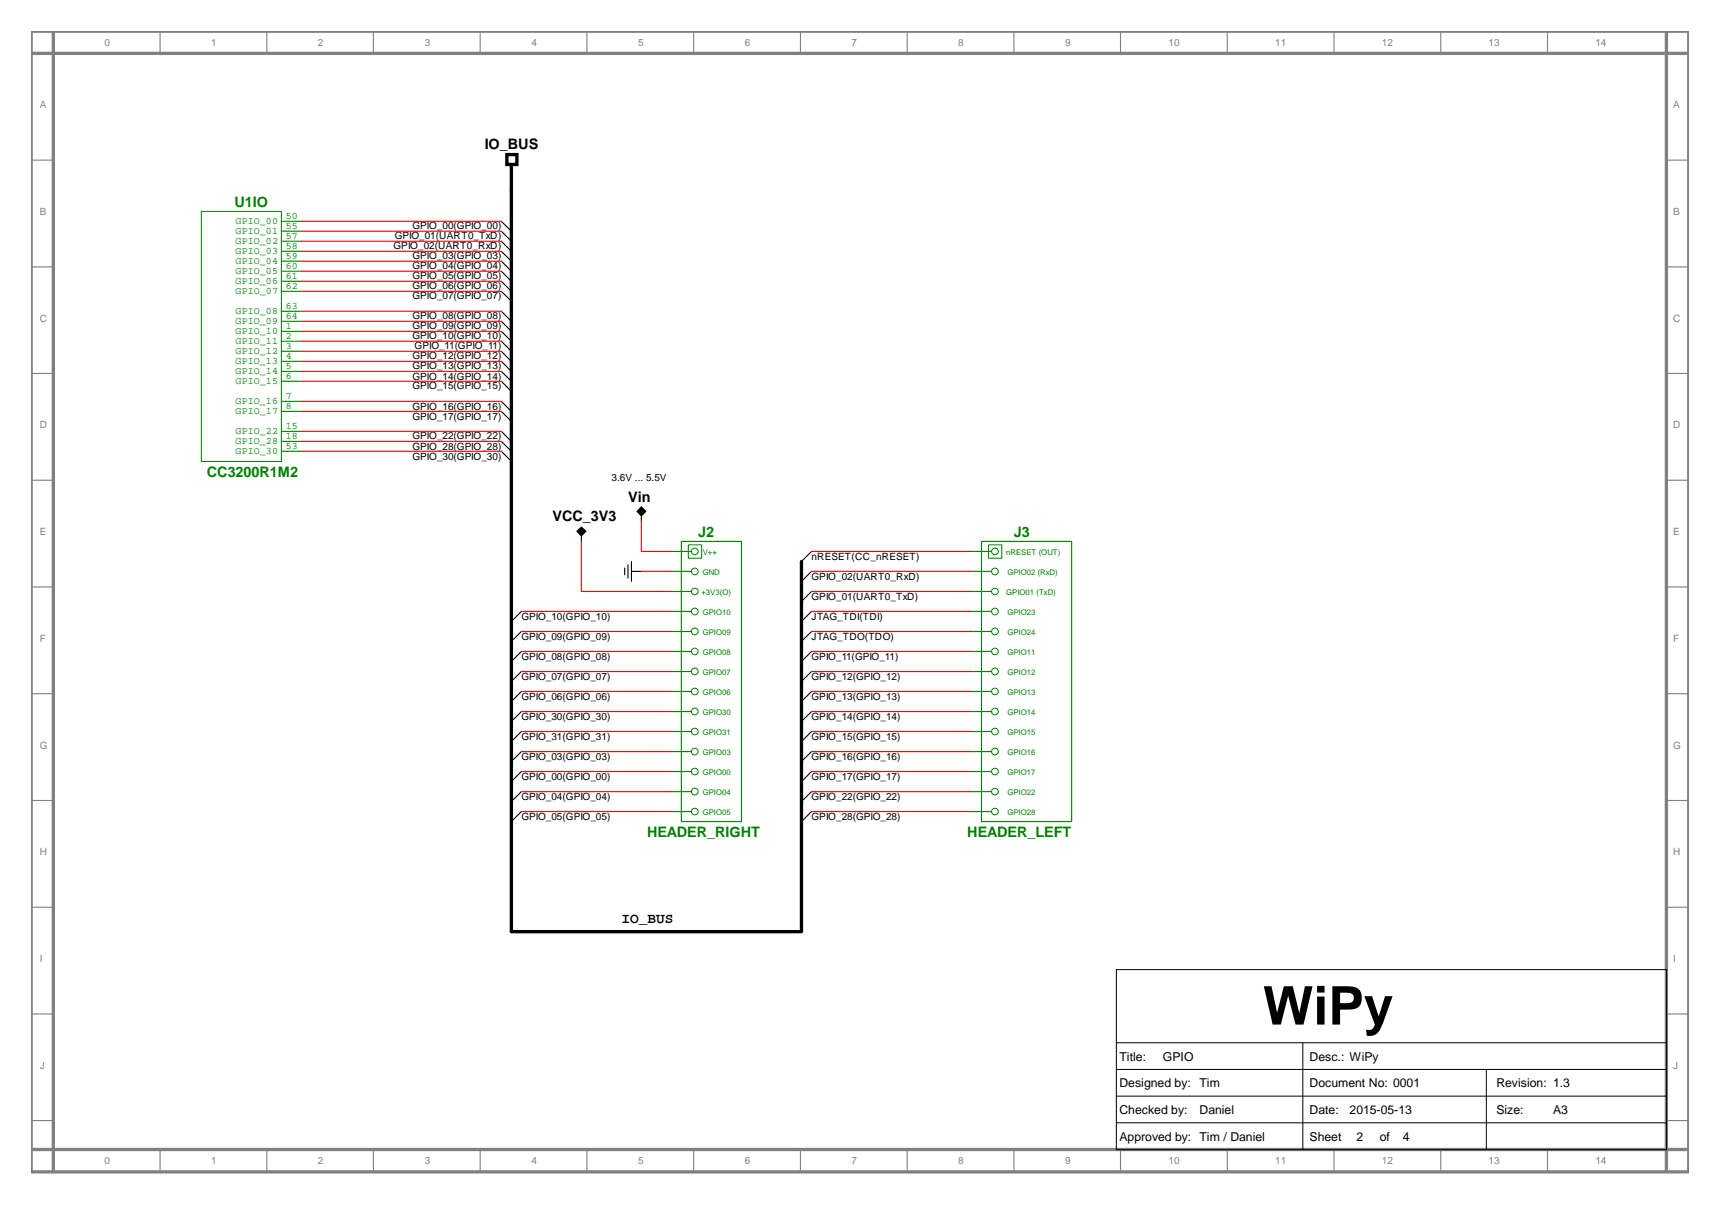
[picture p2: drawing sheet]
<svg xmlns="http://www.w3.org/2000/svg" width="420mm" height="297mm" viewBox="0 0 420 297" stroke-linecap="round" stroke-linejoin="round" font-family="sans-serif">
<path d="M7.6 7.6h404.9v278.7h-404.9zM7.6 13h404.4M13 7.6v278.1M407.1 7.6v278.1M7.6 280.8h404.4" fill="none" stroke="#808080" stroke-width=".81"/>
<g fill="none" stroke="#808080" stroke-width=".27">
<path d="M39.1 7.6v5.4M65.2 7.6v5.4M91.2 7.6v5.4M117.3 7.6v5.4M143.4 7.6v5.4M169.4 7.6v5.4M195.5 7.6v5.4M221.6 7.6v5.4M247.7 7.6v5.4M273.7 7.6v5.4M299.8 7.6v5.4M325.9 7.6v5.4"/>
<path d="M351.9 7.6v5.4M378 7.6v5.4M7.6 39.1h5.4M407.1 39.1h5.4M7.6 65.2h5.4M407.1 65.2h5.4M7.6 91.2h5.4M407.1 91.2h5.4M7.6 117.3h5.4M407.1 117.3h5.4M7.6 143.4h5.4M407.1 143.4h5.4"/>
<path d="M7.6 169.5h5.4M407.1 169.5h5.4M7.6 195.5h5.4M407.1 195.5h5.4M7.6 221.6h5.4M407.1 221.6h5.4M7.6 247.7h5.4M407.1 247.7h5.4M7.6 273.7h5.4M407.1 273.7h5.4M39.1 280.8v5.5M65.2 280.8v5.5"/>
<path d="M91.2 280.8v5.5M117.3 280.8v5.5M143.4 280.8v5.5M169.4 280.8v5.5M195.5 280.8v5.5M221.6 280.8v5.5M247.7 280.8v5.5M273.7 280.8v5.5M299.8 280.8v5.5M325.9 280.8v5.5M351.9 280.8v5.5M378 280.8v5.5"/>
</g>
<g fill="none" stroke="#008000" stroke-width=".24">
<path d="M49.2 51.6h19.5v61.1h-19.5zM168.1 133.1h3.3v3.3h-3.3zM241.5 133.1h3.2v3.3h-3.2z"/>
<circle cx="169.7" cy="139.6" r=".82"/>
<circle cx="169.7" cy="134.7" r=".82"/>
<circle cx="243" cy="139.6" r=".82"/>
<circle cx="243.1" cy="134.7" r=".82"/>
<circle cx="169.7" cy="154.2" r=".82"/>
<circle cx="169.7" cy="149.4" r=".82"/>
<circle cx="169.7" cy="159.1" r=".82"/>
<circle cx="169.7" cy="144.5" r=".82"/>
<circle cx="243" cy="154.2" r=".82"/>
<circle cx="243" cy="149.4" r=".82"/>
<circle cx="243.1" cy="159.1" r=".82"/>
<circle cx="243.1" cy="144.5" r=".82"/>
<circle cx="169.7" cy="164" r=".82"/>
<circle cx="169.7" cy="173.8" r=".82"/>
<circle cx="169.7" cy="178.7" r=".82"/>
<circle cx="169.7" cy="168.9" r=".82"/>
<circle cx="243" cy="164" r=".82"/>
<circle cx="243" cy="173.8" r=".82"/>
<circle cx="243.1" cy="178.7" r=".82"/>
<circle cx="243.1" cy="168.9" r=".82"/>
<circle cx="169.7" cy="183.6" r=".82"/>
<circle cx="169.7" cy="193.4" r=".82"/>
<circle cx="169.7" cy="198.3" r=".82"/>
<circle cx="169.7" cy="188.5" r=".82"/>
<circle cx="243" cy="183.6" r=".82"/>
<circle cx="243" cy="193.4" r=".82"/>
<circle cx="243.1" cy="198.3" r=".82"/>
<circle cx="243.1" cy="188.5" r=".82"/>
</g>
<g fill="none" stroke="#008000" stroke-width=".27">
<path d="M68.7 54.1h4.9M68.7 56.5h4.9M68.7 58.9h4.9M68.7 61.4h4.9M68.7 63.8h4.9M68.7 66.3h4.9M68.7 68.7h4.9M68.7 71.2h4.9M68.7 76h4.9M68.7 78.5h4.9M68.7 80.9h4.9M68.7 83.4h4.9"/>
<path d="M68.7 85.8h4.9M68.7 88.3h4.9M68.7 90.7h4.9M68.7 93.1h4.9M68.7 98h4.9M68.7 100.5h4.9M68.7 105.4h4.9M68.7 107.8h4.9M68.7 110.2h4.9M164 134.7h4.9M164 139.6h4.9M166.4 132.2h14.7v68.5h-14.7z"/>
<path d="M237.4 134.7h4.8M237.4 139.6h4.8M239.8 132.2h22v68.5h-22zM164 144.5h4.9M164 149.4h4.9M164 154.3h4.9M164 159.1h4.9M237.4 144.5h4.8M237.4 149.4h4.8M237.4 154.3h4.8M237.4 159.1h4.8M164 164h4.9"/>
<path d="M164 168.9h4.9M164 173.8h4.9M164 178.7h4.9M237.4 164h4.8M237.4 168.9h4.8M237.4 173.8h4.8M237.4 178.7h4.8M164 183.6h4.9M164 188.5h4.9M164 193.4h4.9M164 198.2h4.9M237.4 183.6h4.8"/>
<path d="M237.4 188.5h4.8M237.4 193.4h4.8M237.4 198.2h4.8"/>
</g>
<g fill="none" stroke="#000" stroke-width=".27">
<path d="M122.5 54.1l2.4 2.4M122.5 56.5l2.4 2.4M122.5 58.9l2.4 2.5M122.5 61.4l2.4 2.4M122.5 63.8l2.4 2.5M122.5 66.3l2.4 2.4M122.5 68.7l2.4 2.5M122.5 71.2l2.4 2.4M122.5 76l2.4 2.5M122.5 78.5l2.4 2.4M122.5 80.9l2.4 2.5M122.5 83.4l2.4 2.4"/>
<path d="M122.5 85.8l2.4 2.5M122.5 88.3l2.4 2.4M122.5 90.7l2.4 2.4M122.5 93.1l2.4 2.5M122.5 98l2.4 2.5M122.5 100.5l2.4 2.4M122.5 105.4l2.4 2.4M122.5 107.8l2.4 2.4M122.5 110.2l2.4 2.5M140.9 129.8l1.1-1.1 1.1 1.1-1.1 1.1zM141.2 129.8l.8-.8 .8 .8-.8 .8zM142 130.9v1.3"/>
<path d="M152.6 138.8v1.6M153.4 138v3.2M154.3 137.2v4.8M154.3 139.6h2.4M155.9 124.9l.8-.8 .8 .8-.8 .8zM156.7 123.8l1.1 1.1-1.1 1.1-1.1-1.1zM156.7 126v1.4M198.2 134.7l-2.4 2.5M198.2 139.6l-2.4 2.4M127.4 149.4l-2.5 2.4M127.4 154.3l-2.5 2.4M127.4 159.1l-2.5 2.5"/>
<path d="M198.2 144.5l-2.4 2.4M198.2 149.4l-2.4 2.4M198.2 154.3l-2.4 2.4M198.2 159.1l-2.4 2.5M127.4 164l-2.5 2.5M127.4 168.9l-2.5 2.5M127.4 178.7l-2.5 2.4M127.4 173.8l-2.5 2.4M198.2 178.7l-2.4 2.4M198.2 173.8l-2.4 2.4M198.2 168.9l-2.4 2.5M198.2 164l-2.4 2.5"/>
<path d="M127.4 198.2l-2.5 2.5M127.4 193.4l-2.5 2.4M127.4 183.6l-2.5 2.4M127.4 188.5l-2.5 2.4M198.2 193.4l-2.4 2.4M198.2 188.5l-2.4 2.4M198.2 183.6l-2.4 2.4M198.2 198.2l-2.4 2.5"/>
</g>
<path d="M123.8 37.8h2.5v2.4h-2.5zM124.9 40.2v187.4h70.9v-90.4" fill="none" stroke="#000" stroke-width=".81"/>
<g fill="#000">
<path d="M140.9 129.8l1.1-1.1 1.1 1.1-1.1 1.1z" fill-rule="evenodd"/>
<path d="M156.7 123.8l1.1 1.1-1.1 1.1-1.1-1.1z" fill-rule="evenodd"/>
</g>
<path d="M141.8 129.8l.2-.3 .3 .3-.3 .3zM156.7 124.6l.3 .3-.3 .3-.3-.3zM272.7 236.9h134.4v43.9h-134.4zM272.7 254.7h134.4M318.3 254.7v26.1M272.7 261.2h134.4M272.7 267.8h134.4M272.7 274.3h134.4M363.1 261.2v19.6" fill="none" stroke="#000" stroke-width=".24"/>
<g fill="none" stroke="#f00" stroke-width=".27">
<path d="M73.6 58.9h48.9M73.6 56.5h48.9M73.6 54.1h48.9M73.6 78.5h48.9M73.6 76h48.9M73.6 71.2h48.9M73.6 68.7h48.9M73.6 66.3h48.9M73.6 63.8h48.9M73.6 61.4h48.9M73.6 98h48.9M73.6 93.1h48.9"/>
<path d="M73.6 90.7h48.9M73.6 88.3h48.9M73.6 85.8h48.9M73.6 83.4h48.9M73.6 80.9h48.9M73.6 110.2h48.9M73.6 107.8h48.9M73.6 105.4h48.9M73.6 100.5h48.9M142 132.2v12.3h22M156.7 127.4v7.3h7.3M156.7 139.6h7.3"/>
<path d="M198.2 139.6h39.2M198.2 134.7h39.2M127.4 149.4h36.6M127.4 154.3h36.6M127.4 159.1h36.6M198.2 144.5h39.2M198.2 149.4h39.2M198.2 154.3h39.2M198.2 159.1h39.2M127.4 164h36.6M127.4 168.9h36.6M127.4 173.8h36.6"/>
<path d="M127.4 178.7h36.6M198.2 164h39.2M198.2 168.9h39.2M198.2 173.8h39.2M198.2 178.7h39.2M127.4 183.6h36.6M127.4 188.5h36.6M127.4 198.2h36.6M127.4 193.4h36.6M198.2 183.6h39.2M198.2 188.5h39.2M198.2 198.2h39.2"/>
<path d="M198.2 193.4h39.2"/>
</g>
<text font-size="13" x="308.5" y="250.3">WiPy</text>
<g font-size="3.5">
<text x="118.4" y="36.4">IO_BUS</text>
<text x="153.4" y="122.5">Vin</text>
<text x="135" y="127.4">VCC_3V3</text>
<text x="151.8" y="225.6">IO_BUS</text>
</g>
<g font-size="3.5" fill="#008000">
<text x="57.3" y="50.5">U1IO</text>
<text x="50.5" y="116.5">CC3200R1M2</text>
<text x="170.5" y="131.2">J2</text>
<text x="247.7" y="131.2">J3</text>
<text x="158.1" y="204.5">HEADER_RIGHT</text>
<text x="236.3" y="204.5">HEADER_LEFT</text>
</g>
<g font-size="3">
<text x="273.5" y="259.1">Title:</text>
<text x="284.1" y="259.1">GPIO</text>
<text x="319.9" y="259.1">Desc.: WiPy</text>
<text x="273.5" y="265.6">Designed by:</text>
<text x="293" y="265.6">Tim</text>
<text x="319.9" y="265.6">Document No: 0001</text>
<text x="365.5" y="265.6">Revision: 1.3</text>
<text x="273.5" y="272.1">Checked by:</text>
<text x="293" y="272.1">Daniel</text>
<text x="319.9" y="272.1">Date:</text>
<text x="329.7" y="272.1">2015-05-13</text>
<text x="365.5" y="272.1">Size:</text>
<text x="379.4" y="272.1">A3</text>
<text x="273.5" y="278.6">Approved by: Tim / Daniel</text>
<text x="319.9" y="278.6">Sheet</text>
<text x="331.3" y="278.6">2</text>
<text x="337" y="278.6">of</text>
<text x="342.7" y="278.6">4</text>
</g>
<g font-size="2.4" fill="#808080">
<text x="25.5" y="11.2">0</text>
<text x="51.6" y="11.2">1</text>
<text x="77.7" y="11.2">2</text>
<text x="103.7" y="11.2">3</text>
<text x="129.8" y="11.2">4</text>
<text x="155.9" y="11.2">5</text>
<text x="182" y="11.2">6</text>
<text x="208" y="11.2">7</text>
<text x="234.1" y="11.2">8</text>
<text x="260.2" y="11.2">9</text>
<text x="285.4" y="11.2">10</text>
<text x="311.5" y="11.2">11</text>
<text x="337.6" y="11.2">12</text>
<text x="363.6" y="11.2">13</text>
<text x="389.7" y="11.2">14</text>
<text x="9.8" y="26.4">A</text>
<text x="408.7" y="26.4">A</text>
<text x="9.8" y="52.5">B</text>
<text x="408.7" y="52.5">B</text>
<text x="9.8" y="78.6">C</text>
<text x="408.7" y="78.6">C</text>
<text x="9.8" y="104.6">D</text>
<text x="408.7" y="104.6">D</text>
<text x="9.8" y="130.7">E</text>
<text x="408.7" y="130.7">E</text>
<text x="9.8" y="156.8">F</text>
<text x="408.7" y="156.8">F</text>
<text x="9.8" y="182.9">G</text>
<text x="408.7" y="182.9">G</text>
<text x="9.8" y="208.9">H</text>
<text x="408.7" y="208.9">H</text>
<text x="9.8" y="235">I</text>
<text x="408.7" y="235">I</text>
<text x="9.8" y="261.1">J</text>
<text x="408.7" y="261.1">J</text>
<text x="25.5" y="284.4">0</text>
<text x="51.6" y="284.4">1</text>
<text x="77.7" y="284.4">2</text>
<text x="103.7" y="284.4">3</text>
<text x="129.8" y="284.4">4</text>
<text x="155.9" y="284.4">5</text>
<text x="182" y="284.4">6</text>
<text x="208" y="284.4">7</text>
<text x="234.1" y="284.4">8</text>
<text x="260.2" y="284.4">9</text>
<text x="285.4" y="284.4">10</text>
<text x="311.5" y="284.4">11</text>
<text x="337.6" y="284.4">12</text>
<text x="363.6" y="284.4">13</text>
<text x="389.7" y="284.4">14</text>
</g>
<g font-size="2.4" fill="#008000">
<text x="69.8" y="53.6">50</text>
<text x="57.6" y="54.7">GPIO_00</text>
<text x="57.6" y="57.1">GPIO_01</text>
<text x="57.6" y="59.5">GPIO_02</text>
<text x="69.8" y="56">55</text>
<text x="69.8" y="58.5">57</text>
<text x="57.6" y="62">GPIO_03</text>
<text x="57.6" y="64.4">GPIO_04</text>
<text x="69.8" y="60.9">58</text>
<text x="69.8" y="63.3">59</text>
<text x="69.8" y="65.8">60</text>
<text x="57.6" y="66.9">GPIO_05</text>
<text x="57.6" y="69.3">GPIO_06</text>
<text x="57.6" y="71.8">GPIO_07</text>
<text x="69.8" y="68.2">61</text>
<text x="69.8" y="70.7">62</text>
<text x="57.6" y="76.7">GPIO_08</text>
<text x="69.8" y="75.6">63</text>
<text x="57.6" y="79.1">GPIO_09</text>
<text x="57.6" y="81.5">GPIO_10</text>
<text x="57.6" y="84">GPIO_11</text>
<text x="69.8" y="78">64</text>
<text x="69.8" y="80.4">1</text>
<text x="69.8" y="82.9">2</text>
<text x="57.6" y="86.4">GPIO_12</text>
<text x="57.6" y="88.9">GPIO_13</text>
<text x="69.8" y="85.3">3</text>
<text x="69.8" y="87.8">4</text>
<text x="57.6" y="91.3">GPIO_14</text>
<text x="57.6" y="93.8">GPIO_15</text>
<text x="69.8" y="90.2">5</text>
<text x="69.8" y="92.7">6</text>
<text x="57.6" y="98.6">GPIO_16</text>
<text x="57.6" y="101.1">GPIO_17</text>
<text x="69.8" y="97.6">7</text>
<text x="69.8" y="100">8</text>
<text x="57.6" y="106">GPIO_22</text>
<text x="69.8" y="104.9">15</text>
<text x="69.8" y="107.4">18</text>
<text x="57.6" y="108.4">GPIO_28</text>
<text x="57.6" y="110.9">GPIO_30</text>
<text x="69.8" y="109.8">53</text>
</g>
<g font-size="2.4">
<text x="96.4" y="58.5">GPIO_01( UART0_TxD)</text>
<text x="100.7" y="56">GPIO_00( GPIO_00)</text>
<text x="96.1" y="60.9">GPIO_02( UART0_RxD)</text>
<text x="100.7" y="63.4">GPIO_03( GPIO_03)</text>
<text x="100.7" y="65.8">GPIO_04( GPIO_04)</text>
<text x="100.7" y="68.2">GPIO_05( GPIO_05)</text>
<text x="100.7" y="70.7">GPIO_06( GPIO_06)</text>
<text x="100.7" y="73.2">GPIO_07( GPIO_07)</text>
<text x="100.7" y="78">GPIO_08( GPIO_08)</text>
<text x="100.7" y="80.5">GPIO_09( GPIO_09)</text>
<text x="100.7" y="82.9">GPIO_10( GPIO_10)</text>
<text x="100.7" y="87.8">GPIO_12( GPIO_12)</text>
<text x="101.3" y="85.3">GPIO_11( GPIO_11)</text>
<text x="100.7" y="90.3">GPIO_13( GPIO_13)</text>
<text x="100.7" y="92.7">GPIO_14( GPIO_14)</text>
<text x="100.7" y="95.1">GPIO_15( GPIO_15)</text>
<text x="100.7" y="100">GPIO_16( GPIO_16)</text>
<text x="100.7" y="102.5">GPIO_17( GPIO_17)</text>
<text x="100.7" y="107.4">GPIO_22( GPIO_22)</text>
<text x="100.7" y="109.8">GPIO_28( GPIO_28)</text>
<text x="100.7" y="112.3">GPIO_30( GPIO_30)</text>
<text x="149.4" y="117.4">3.6V ... 5.5V</text>
<text x="198.2" y="136.7">nRESET( CC_nRESET)</text>
<text x="198.2" y="141.6">GPIO_02( UART0_RxD)</text>
<text x="198.2" y="146.5">GPIO_01( UART0_TxD)</text>
<text x="127.4" y="151.3">GPIO_10( GPIO_10)</text>
<text x="198.2" y="151.3">JTAG_TDI( TDI)</text>
<text x="127.4" y="156.3">GPIO_09( GPIO_09)</text>
<text x="127.4" y="161.1">GPIO_08( GPIO_08)</text>
<text x="198.2" y="156.3">JTAG_TDO( TDO)</text>
<text x="198.2" y="161.1">GPIO_11( GPIO_11)</text>
<text x="127.4" y="166">GPIO_07( GPIO_07)</text>
<text x="198.2" y="166">GPIO_12( GPIO_12)</text>
<text x="127.4" y="170.9">GPIO_06( GPIO_06)</text>
<text x="198.2" y="170.9">GPIO_13( GPIO_13)</text>
<text x="127.4" y="175.8">GPIO_30( GPIO_30)</text>
<text x="198.2" y="175.8">GPIO_14( GPIO_14)</text>
<text x="127.4" y="185.6">GPIO_03( GPIO_03)</text>
<text x="127.4" y="180.7">GPIO_31( GPIO_31)</text>
<text x="198.2" y="185.6">GPIO_16( GPIO_16)</text>
<text x="198.2" y="180.7">GPIO_15( GPIO_15)</text>
<text x="127.4" y="190.5">GPIO_00( GPIO_00)</text>
<text x="198.2" y="190.5">GPIO_17( GPIO_17)</text>
<text x="127.4" y="195.4">GPIO_04( GPIO_04)</text>
<text x="198.2" y="195.4">GPIO_22( GPIO_22)</text>
<text x="127.4" y="200.2">GPIO_05( GPIO_05)</text>
<text x="198.2" y="200.2">GPIO_28( GPIO_28)</text>
</g>
<g font-size="1.9" fill="#008000">
<text x="171.7" y="135.6">V++</text>
<text x="245.8" y="135.6">nRESET (OUT)</text>
<text x="171.7" y="140.5">GND</text>
<text x="246.1" y="140.5">GPIO02 (RxD)</text>
<text x="171.4" y="145.4">+3V3(O)</text>
<text x="245.8" y="145.4">GPIO01 (TxD)</text>
<text x="171.7" y="150.3">GPIO10</text>
<text x="171.7" y="155.2">GPIO09</text>
<text x="246.1" y="150.3">GPIO23</text>
<text x="246.1" y="155.2">GPIO24</text>
<text x="171.7" y="160">GPIO08</text>
<text x="246.1" y="160">GPIO11</text>
<text x="171.7" y="164.9">GPIO07</text>
<text x="246.1" y="164.9">GPIO12</text>
<text x="171.7" y="169.8">GPIO06</text>
<text x="246.1" y="169.8">GPIO13</text>
<text x="171.7" y="174.7">GPIO30</text>
<text x="171.7" y="179.6">GPIO31</text>
<text x="246.1" y="174.7">GPIO14</text>
<text x="246.1" y="179.6">GPIO15</text>
<text x="171.7" y="184.5">GPIO03</text>
<text x="246.1" y="184.5">GPIO16</text>
<text x="171.7" y="189.4">GPIO00</text>
<text x="246.1" y="189.4">GPIO17</text>
<text x="171.7" y="194.3">GPIO04</text>
<text x="246.1" y="194.3">GPIO22</text>
<text x="171.7" y="199.1">GPIO05</text>
<text x="246.1" y="199.1">GPIO28</text>
</g>
</svg>
